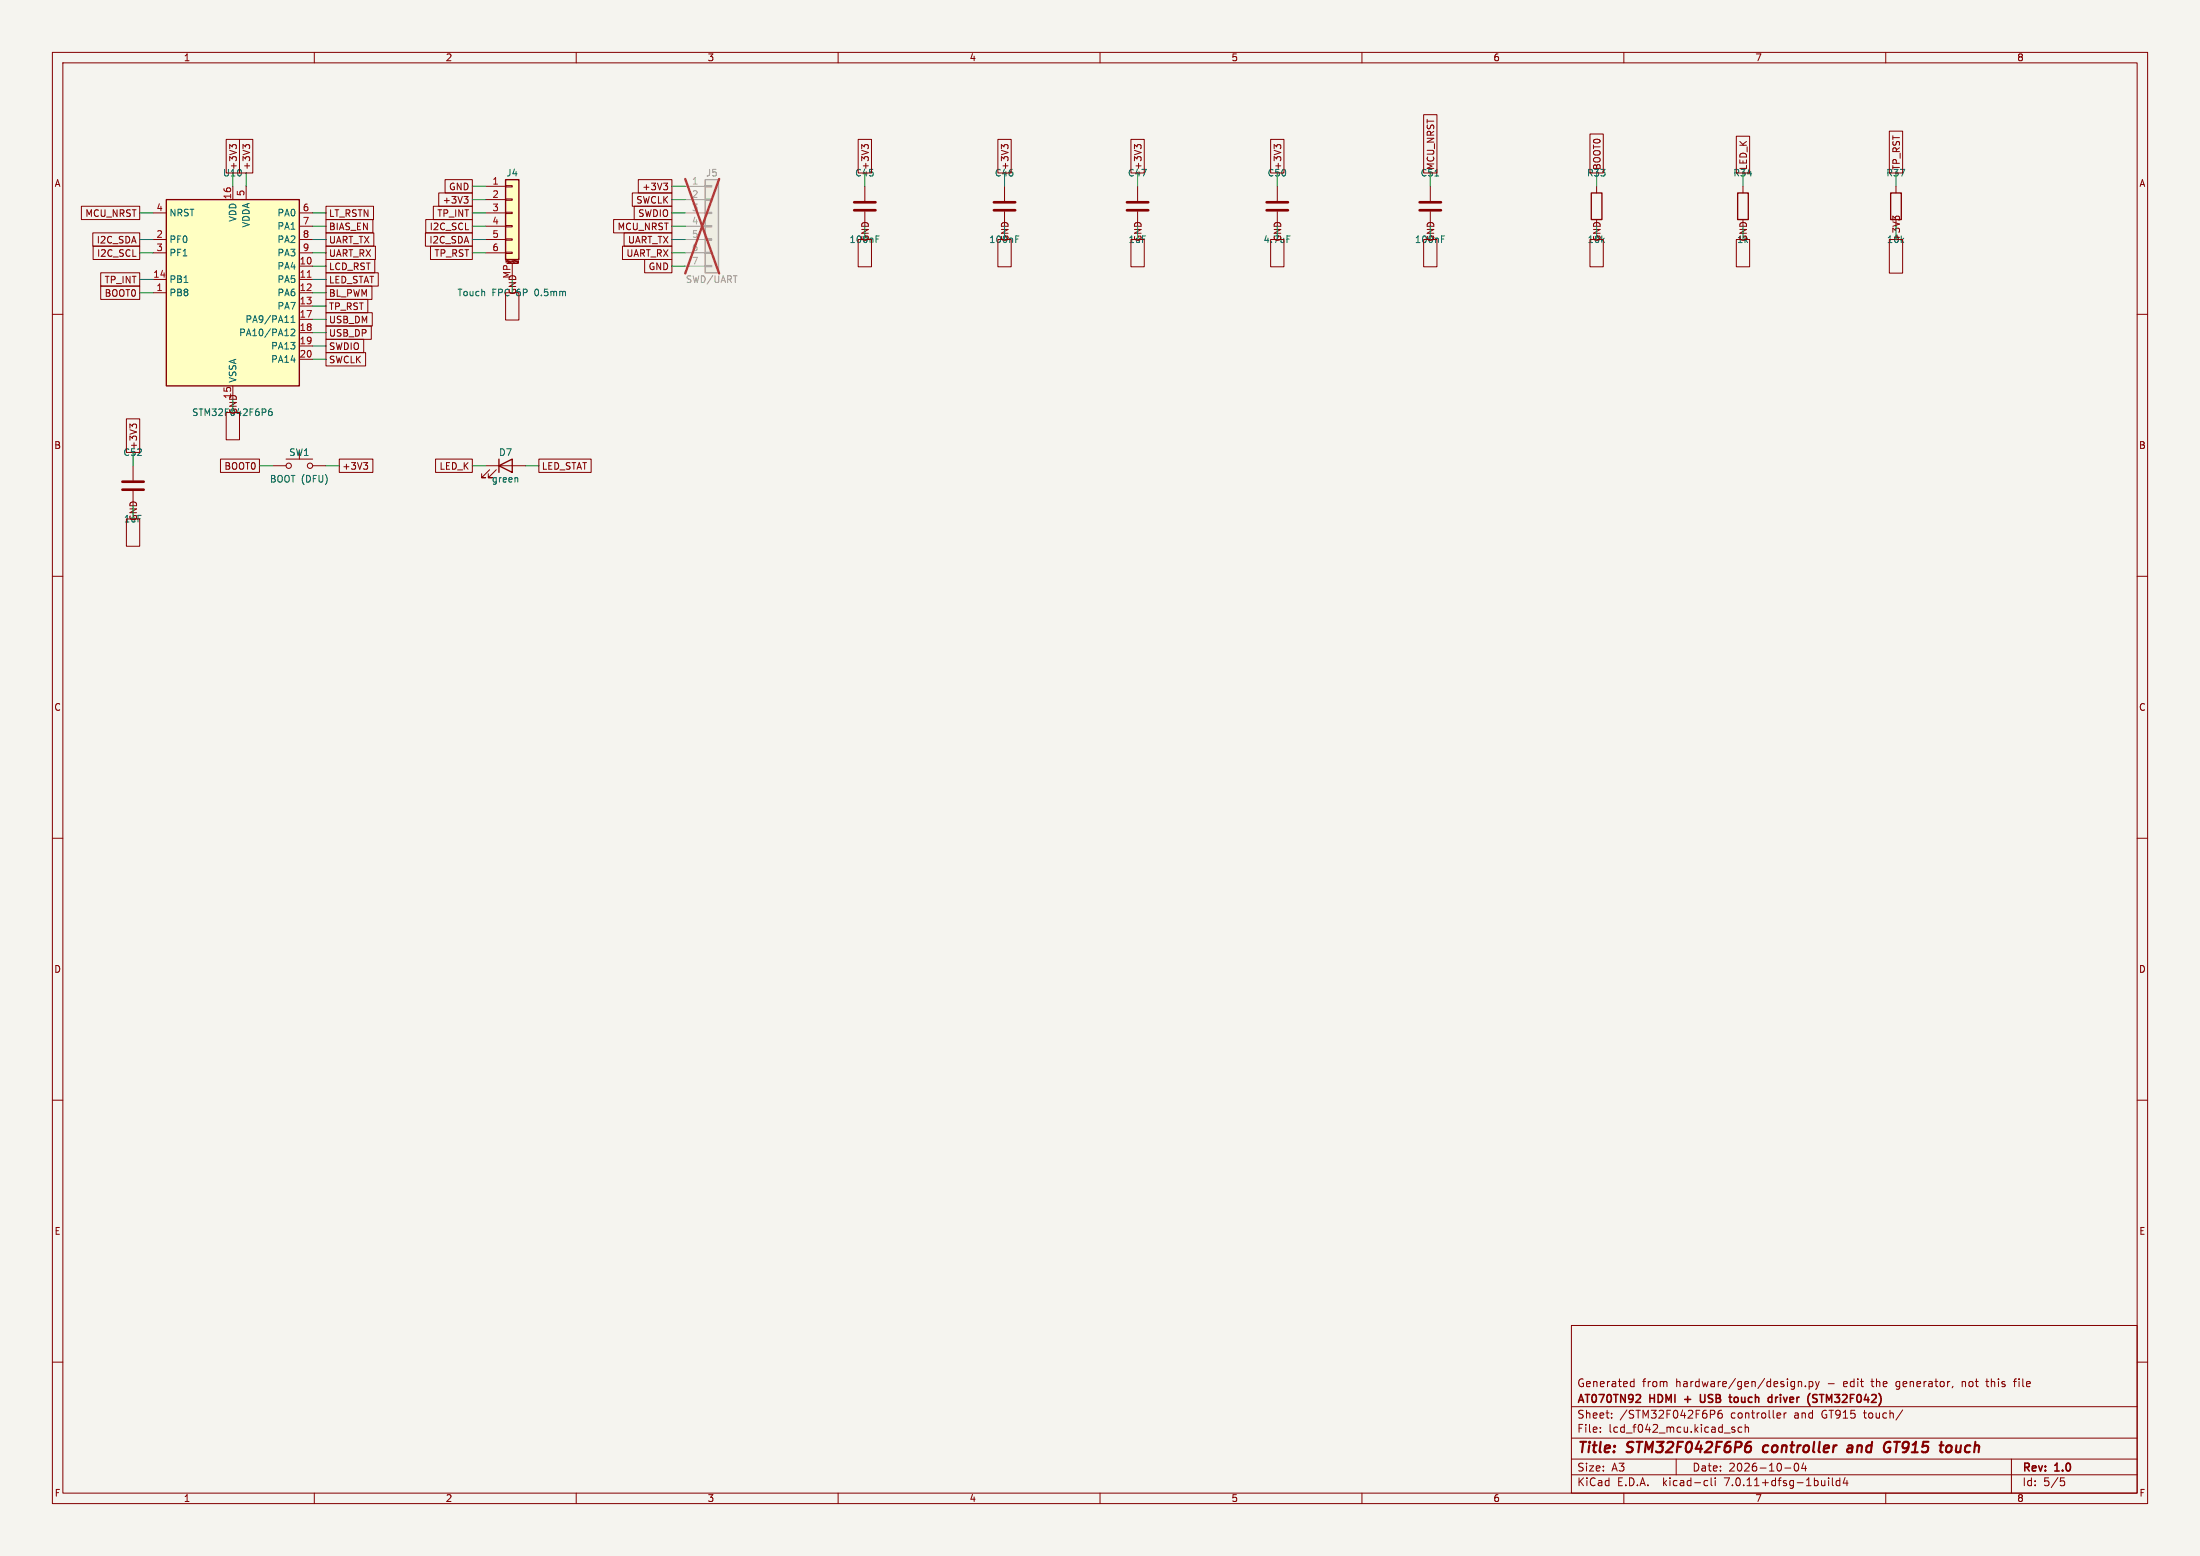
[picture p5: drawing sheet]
<svg xmlns="http://www.w3.org/2000/svg" width="420mm" height="297mm" viewBox="0 0 420 297" stroke-linecap="round" stroke-linejoin="round" font-family="sans-serif">
<path d="M0 0h420v297h-420z" fill="#f5f4ef" stroke="#f5f4ef" stroke-width=".19"/>
<g fill="none" stroke="#840000" stroke-width=".19">
<path d="M10 10h400v277h-400zM12 12h396v273h-396zM60 10v2M110 10v2M160 10v2M210 10v2M260 10v2M310 10v2M360 10v2M15.5 39.4h11.2v2.5h-11.2zM43.2 26.6h2.5v6.4h-2.5zM44.3 27.8l.3-.2h.3l.2 .2"/>
<path d="M44.3 28l-.4-.4v.8M44.4 35.6v2.5M45.7 26.6h2.6v6.4h-2.6zM46.9 27.8l.2-.2h.3l.3 .2M46.9 28l-.5-.4v.8M47 35.6v2.5M62.2 39.4h9.1v2.5h-9.1zM82.7 39.4h7.5v2.5h-7.5zM83.8 36.8h6.4v2.6h-6.4zM85 34.3h5.2v2.5h-5.2zM88.6 37.5h.8l-.5 .5M89.1 38l.3 .2v.3l-.3 .3"/>
<path d="M92.7 35.6h3.8M92.7 38.1h3.8M96.5 38h1.3v.2h-1.3zM96.5 35.4h1.3v.3h-1.3zM120.7 36.8h7.6v2.6h-7.6zM121.1 39.4h7.2v2.5h-7.2zM121.9 34.3h6.4v2.5h-6.4zM126.7 35h.8l-.5 .4M127.2 35.4l.3 .3v.3l-.3 .2M163.8 26.6h2.6v6.4h-2.6zM165 28l-.5-.4v.8M165 27.8l.2-.2h.3l.3 .2"/>
<path d="M165.1 35.6v2.8M190.5 26.6h2.5v6.4h-2.5zM191.7 27.8l.2-.2h.3l.2 .2M191.7 28l-.5-.4v.8M191.8 35.6v2.8M215.9 26.6h2.5v6.4h-2.5zM217.1 27.8l.2-.2h.3l.2 .2M217.1 28l-.5-.4v.8M217.2 35.6v2.8M242.6 26.6h2.5v6.4h-2.5zM243.7 27.8l.3-.2h.3l.2 .2M243.7 28l-.5-.4v.8"/>
<path d="M243.8 35.6v2.8M271.8 21.9h2.5v11.1h-2.5zM273 35.6v2.8M303.5 25.6h2.6v7.4h-2.6zM304.8 35.6v1.2M331.5 26h2.5v7h-2.5zM332.7 35.6v1.2M360.7 25h2.5v8h-2.5zM361.9 35.6v1.2M10 60h2M17.7 44.4h9v2.6h-9zM17.8 47h8.9v2.5h-8.9z"/>
<path d="M19.2 52.1h7.5v2.5h-7.5zM19.2 54.6h7.5v2.6h-7.5zM29.2 40.6h2.5M29.2 45.7h2.5M29.2 48.3h2.5M29.2 55.9h2.5M29.2 53.3h2.5M57.1 40.6h2.6M57.1 43.2h2.6M57.1 45.7h2.6M57.1 48.3h2.6M57.1 55.9h2.6"/>
<path d="M57.1 50.8h2.6M57.1 53.3h2.6M57.1 58.4h2.6M62.2 57.1h8v2.6h-8zM62.2 44.4h9.2v2.6h-9.2zM62.2 59.7h8.9v2.5h-8.9zM62.2 41.9h9v2.6h-9zM62.2 47h9.5v2.5h-9.5zM62.2 54.6h8.8v2.6h-8.8zM62.2 52.1h10v2.5h-10zM62.2 49.5h9.3v2.6h-9.3zM81.2 44.4h9v2.6h-9z"/>
<path d="M81.3 41.9h8.9v2.6h-8.9zM82.2 47h8v2.5h-8zM92.7 40.6h3.8M92.7 43.2h3.8M92.7 45.7h3.8M92.7 48.3h3.8M96.5 55.9h2.6v5.2h-2.6zM96.5 48.1h1.3v.3h-1.3zM96.5 45.6h1.3v.2h-1.3zM96.5 43.1h1.3v.2h-1.3zM96.5 40.5h1.3v.3h-1.3zM96.8 50.3h2"/>
<path d="M97.8 50.3v3M98.8 49.9l.2-.1v.3M98.8 50l.2 .1M99 50.2h-.2M99 50.1v.1M117.1 41.9h11.2v2.6h-11.2zM118.8 47h9.5v2.5h-9.5zM119.1 44.4h9.2v2.6h-9.2zM123.1 49.5h5.2v2.6h-5.2zM163.8 45.7h2.6v5.2h-2.6zM165.1 40.4v2.8M190.5 45.7h2.5v5.2h-2.5z"/>
<path d="M191.8 40.4v2.8M215.9 45.7h2.5v5.2h-2.5zM217.2 40.4v2.8M242.6 45.7h2.5v5.2h-2.5zM243.8 40.4v2.8M271.8 45.7h2.5v5.2h-2.5zM273 40.4v2.8M303.5 45.7h2.6v5.2h-2.6zM331.5 45.7h2.5v5.2h-2.5zM360.7 45.7h2.5v6.4h-2.5zM361.8 41.7l-.4-.4v.7M361.8 41.5l.3-.2h.3l.2 .2"/>
<path d="M408 60h2M24.1 79.9h2.6v6.5h-2.6zM43.2 78.7h2.5v5.2h-2.5zM44.4 73.7v2.5M57.1 61h2.6M57.1 63.5h2.6M57.1 66h2.6M57.1 68.6h2.6M62.2 62.2h8.7v2.6h-8.7zM62.2 64.8h7.2v2.5h-7.2zM62.2 67.3h7.6v2.6h-7.6zM24.1 99.1h2.6v5.2h-2.6z"/>
<path d="M25.3 81.4l-.5-.5v.8M25.3 81.2l.2-.3h.3l.3 .3M25.4 88.9v2.8M25.4 93.7v2.8M42.1 87.6h7.4v2.6h-7.4zM52.1 88.9h2.5M54.6 87.6h5.1M59.7 88.9h2.5M64.8 87.6h6.4v2.6h-6.4zM69.4 88.3h.8l-.4 .5M69.9 88.8l.3 .2v.3l-.3 .3M83.2 87.6h7v2.6h-7z"/>
<path d="M92.7 88.9h7.6M93.5 89.7l-1.6 1.5h.8h-.8v-.8M94.7 89.7l-1.5 1.5h.8h-.8v-.8M102.9 87.6h10v2.6h-10zM10 110h2M408 110h2M10 160h2M408 160h2M10 210h2M408 210h2M10 260h2M300 253h108v32h-108z"/>
<path d="M408 260h2M300 278.5h108M300 274.5h108M300 268.5h108M305.5 273.2v.2M305.5 272.5v.1M307.7 270.5v.2M307.7 269.8v.1M311.4 264.6h.5M311.4 263.8h.5M311.9 263.2v1.5M320 278.5v3"/>
<path d="M326.5 269.2h.6l.3 .3-.2 .4-.7 .1M328.7 269.2a.59 .59 0 0 0-.8 .6v.6l.2 .2 .4 .1 .2-.2 .1-.5-.1-.2h-.5l-.3 .2M331.2 272.5l-.4-.1-.2 .2 .1 .2 .5 .2v.3h-.6M332.5 272.5l-.4-.1-.3 .3 .1 .6h.6M333.2 272.5l.2-.1 .3 .1 .1 .9M333.2 271.9v1.5M339.7 269.7l.2 .3-.7 .2M339.9 270.6l-.2 .1M340.6 269.7v1M341 269.7l-.3 .1-.1 .2M342.7 279.4l.2-.1a.8 .8 0 0 1 .5 .7 .8 .8 0 0 1-.5 .8 1 1 0 0 1-.2-1.4zM343.3 263.8l.2-.1 .4 .1v.9"/>
<path d="M343.3 263.7v1M344.3 279.2l-.4 1.1h1M344.7 264.5v.2M344.7 279.8v1M345.4 263.8l.4-.1 .3 .3-.2 .6h-.5M345.4 263.7v1.5M346.6 263.7l.3 1M346.9 264.7l-.3 .5M347.3 263.7l-.4 1M363.2 269.1l-1.3 1.9M372.8 264.6l-.1 .3M374.6 263.7v1"/>
<path d="M374.7 263.8h-.1M379.1 263.7h.6M379.3 263.2v1.3l.2 .2M384 278.5v6.5M384.4 263.7h.5M384.9 263.2l-.3 .2v1.3M60 285v2M110 285v2M160 285v2M210 285v2M260 285v2M300 281.5h108"/>
<path d="M310 285v2M325.6 282.6l.4 .1M326 283.5l-.4 .1M326.7 282.1v1.3l.2 .2M327.4 282.1v.1M327.4 282.6v1M340.7 280.2h1.2M349.1 282.1v.1M349.1 282.6v1M349.8 282.1v1.3l.2 .2M351.2 282.7l-.4-.1-.3 .3 .2 .6h.5M351.2 282.1v1.5"/>
<path d="M352.2 282l-.3 1.1h.9M352.6 282.6v1M360 285v2M393.4 282.1h.7M393.5 282.7h.4l.3 .2-.2 .6-.5 .1"/>
<circle cx="55.1" cy="88.9" r=".51"/>
<circle cx="59.2" cy="88.9" r=".51"/>
</g>
<path d="M333.6 276h.4l.2 .2v.6a.66 .66 0 0 1-.8 .4M334.3 275.2l-.6 .1M336.7 276.1l-.2 .7 .4 .4M352.8 276h.8M353.6 276.3l-.6 .1a.4 .4 0 0 0-.4 .4 .4 .4 0 0 0 .3 .4l.6-.1M360.4 275.2l.5 .1M360.5 276.3h.4l-.1 .7-.4 .2M371.7 276.1a.52 .52 0 0 1 .5-.2 .52 .52 0 0 1 .4 .4l-.1 .5a.6 .6 0 0 1-.9 .3" fill="none" stroke="#840000" stroke-width=".4"/>
<path d="M312.9 266.2l.3 .3-.1 .3-.8 .9h.9M324.6 266.2l.1 1.3 .2 .2 .4-.1M331.5 266.7l-.3 .1-.2 .2 .1 .5 .4 .2M339 266.7v1M339.4 266.7l-.3 .1-.1 .2M346.3 266.9l.5 .1 .1 .4-.3 .3h-.3M346.3 266.2l.6 .1M347.3 266.2h.9" fill="none" stroke="#840000" stroke-width=".3"/>
<path d="M31.7 38.1h25.4v35.6h-25.4zM96.5 34.3h2.6v15.2h-2.6zM303.8 36.8h2v5.1h-2zM331.7 36.8h2.1v5.1h-2.1zM360.9 36.8h2.1v5.1h-2.1zM95.2 88.9l2.6-1.3v2.6zM95.2 87.6v2.6" fill="none" stroke="#840000" stroke-width=".25"/>
<path d="M134.6 34.3h2.6v17.8h-2.6z" fill="#ebeae8" stroke="#ebeae8" stroke-width=".19"/>
<g fill="none" stroke="#9c9b98" stroke-width=".19">
<path d="M130.8 35.6h3.8M130.8 38.1h3.8M134.6 38h1.3v.2h-1.3zM134.6 35.4h1.3v.3h-1.3zM130.8 40.6h3.8M130.8 43.2h3.8M130.8 45.7h3.8M130.8 48.3h3.8M130.8 50.8h3.8M134.6 50.7h1.3v.2h-1.3zM134.6 48.1h1.3v.3h-1.3zM134.6 45.6h1.3v.2h-1.3z"/>
<path d="M134.6 43.1h1.3v.2h-1.3zM134.6 40.5h1.3v.3h-1.3z"/>
</g>
<path d="M134.6 34.3h2.6v17.8h-2.6z" fill="none" stroke="#9c9b98" stroke-width=".25"/>
<path d="M130.8 34.2l6.5 18M137.3 34.2l-6.5 18" fill="none" stroke="#eb3a3d" stroke-width=".46"/>
<g fill="none" stroke="#006464" stroke-width=".19">
<path d="M273.9 33.6h.8M167.2 45.6h.5M167.2 45h.7M193.9 45.6h.4M193.9 45h.6M245.7 45h.6M275.2 45.6h.4M275.2 45h.6M51.9 78l-.4 .1a.85 .85 0 0 0 0 1.2l.4-.1 .1-.4-.3-.3-.3 .1-.1 .2M55.6 61.5h.7M55.6 60.6l.3-.3v1.2M55.6 62.9l.5-.1 .2 .4-.8 .9h.8"/>
<path d="M98.8 91.2v.8"/>
</g>
<path d="M163.1 38.6h4M189.7 38.6h4.1M215.1 38.6h4.1M241.8 38.6h4.1M271 38.6h4.1M163.1 40.1h4M189.7 40.1h4.1M215.1 40.1h4.1M241.8 40.1h4.1M271 40.1h4.1M23.4 93.5h4M23.4 91.9h4" fill="none" stroke="#840000" stroke-width=".51"/>
<g fill="#ffffc2" stroke="#ffffc2" stroke-width=".19">
<path d="M96.5 34.3h2.6v15.2h-2.6z"/>
<path d="M31.7 38.1h25.4v35.6h-25.4z"/>
</g>
<path d="M58.7 52.9h.7" fill="none" stroke="#a90000" stroke-width=".19"/>
<g fill="none" stroke="#009600" stroke-width=".19">
<path d="M44.4 33v2.6M47 33v2.6M90.2 38.1h2.5M90.2 35.6h2.5M128.3 38.1h2.5M128.3 35.6h2.5M165.1 33v2.6M191.8 33v2.6M217.2 33v2.6M243.8 33v2.6M273 33v2.6M304.8 33v2.6"/>
<path d="M332.7 33v2.6M361.9 33v2.6M26.7 48.3h2.5M26.7 45.7h2.5M26.7 40.6h2.5M26.7 55.9h2.5M26.7 53.3h2.5M59.7 43.2h2.5M59.7 48.3h2.5M59.7 45.7h2.5M59.7 40.6h2.5M59.7 50.8h2.5"/>
<path d="M59.7 55.9h2.5M59.7 53.3h2.5M59.7 58.4h2.5M90.2 43.2h2.5M90.2 48.3h2.5M90.2 45.7h2.5M90.2 40.6h2.5M128.3 43.2h2.5M128.3 48.3h2.5M128.3 45.7h2.5M128.3 40.6h2.5M128.3 50.8h2.5"/>
<path d="M59.7 68.6h2.5M59.7 66h2.5M59.7 63.5h2.5M59.7 61h2.5M25.4 86.4v2.5M49.5 88.9h2.6M62.2 88.9h2.6M90.2 88.9h2.5M100.3 88.9h2.6"/>
</g>
<g font-size="2.8" fill="#840000">
<text x="301" y="277.9">Title:</text>
<text x="310.6" y="277.9">STM32F042F6P6</text>
<text x="337.4" y="277.9">controller</text>
<text x="354.3" y="277.9">and</text>
<text x="362.1" y="277.9">GT915</text>
<text x="373.7" y="277.9">touch</text>
</g>
<g font-size="2.1" fill="#840000">
<text x="301" y="268.2">AT070TN92</text>
<text x="301" y="265">Generated</text>
<text x="313.5" y="265">from</text>
<text x="315" y="268.2">HDMI</text>
<text x="319.9" y="265">hardware/gen/design.py</text>
<text x="322.3" y="268.2">+</text>
<text x="325.9" y="268.2">USB</text>
<text x="332.1" y="268.2">touch</text>
<text x="340.1" y="268.2">driver</text>
<text x="348.2" y="268.2">(STM32F042)</text>
<text x="349" y="265">-</text>
<text x="352.2" y="265">edit</text>
<text x="357.7" y="265">the</text>
<text x="362.5" y="265">generator,</text>
<text x="375.2" y="265">not</text>
<text x="380.1" y="265">this</text>
<text x="385.5" y="265">file</text>
<text x="301" y="273.7">File:</text>
<text x="301" y="271">Sheet:</text>
<text x="307.1" y="273.7">lcd_f042_mcu.kicad_sch</text>
<text x="309.2" y="271">/STM32F042F6P6</text>
<text x="330.4" y="271">controller</text>
<text x="342.7" y="271">and</text>
<text x="348" y="271">GT915</text>
<text x="356.3" y="271">touch/</text>
<text x="301" y="281.1">Size:</text>
<text x="307.6" y="281.1">A3</text>
<text x="323" y="281.1">Date:</text>
<text x="330" y="281.1">2026-10-04</text>
<text x="386" y="281.3">Rev:</text>
<text x="392.4" y="281.3">1.0</text>
<text x="301" y="283.9">KiCad</text>
<text x="308.7" y="283.9">E.D.A.</text>
<text x="317.6" y="283.9">kicad-cli</text>
<text x="329.5" y="283.9">7.0.11+dfsg-1build4</text>
<text x="386" y="283.9">Id:</text>
<text x="390.1" y="283.9">5/5</text>
</g>
<g font-size="1.8" fill="#840000">
<text x="35" y="11.9">1</text>
<text x="85" y="11.9">2</text>
<text x="135" y="11.9">3</text>
<text x="185" y="11.9">4</text>
<text x="235" y="11.9">5</text>
<text x="285" y="11.9">6</text>
<text x="335" y="11.9">7</text>
<text x="385" y="11.9">8</text>
<text x="10.3" y="35.9">A</text>
<text x="45.4" y="32.5" transform="rotate(-90 45.4 32.5)">+3V3</text>
<text x="47.9" y="32.5" transform="rotate(-90 47.9 32.5)">+3V3</text>
<text x="166.1" y="32.5" transform="rotate(-90 166.1 32.5)">+3V3</text>
<text x="192.7" y="32.5" transform="rotate(-90 192.7 32.5)">+3V3</text>
<text x="218.1" y="32.5" transform="rotate(-90 218.1 32.5)">+3V3</text>
<text x="244.8" y="32.5" transform="rotate(-90 244.8 32.5)">+3V3</text>
<text x="271.1" y="33.9">C51</text>
<text x="274" y="32.5" transform="rotate(-90 274 32.5)">MCU_NRST</text>
<text x="302.9" y="33.9">R33</text>
<text x="305.8" y="32.5" transform="rotate(-90 305.8 32.5)">BOOT0</text>
<text x="330.8" y="33.9">R34</text>
<text x="333.7" y="32.5" transform="rotate(-90 333.7 32.5)">LED_K</text>
<text x="362.9" y="32.5" transform="rotate(-90 362.9 32.5)">TP_RST</text>
<text x="408.3" y="35.9">A</text>
<text x="16.2" y="41.6">MCU_NRST</text>
<text x="62.7" y="41.6">LT_RSTN</text>
<text x="83.4" y="41.6">TP_INT</text>
<text x="84.4" y="39.1">+3V3</text>
<text x="85.6" y="36.5">GND</text>
<text x="121.4" y="39.1">SWCLK</text>
<text x="121.7" y="41.6">SWDIO</text>
<text x="122.5" y="36.5">+3V3</text>
<text x="18.4" y="46.7">I2C_SDA</text>
<text x="62.7" y="46.7">UART_TX</text>
<text x="62.7" y="44.1">BIAS_EN</text>
<text x="81.9" y="46.7">I2C_SDA</text>
<text x="81.9" y="44.1">I2C_SCL</text>
<text x="117.8" y="44.1">MCU_NRST</text>
<text x="119.8" y="46.7">UART_TX</text>
<text x="215.3" y="46.6">1uF</text>
<text x="303" y="46.6">10k</text>
<text x="331.5" y="46.6">1k</text>
<text x="360.1" y="46.6">10k</text>
<text x="18.4" y="49.2">I2C_SCL</text>
<text x="62.7" y="49.2">UART_RX</text>
<text x="62.7" y="51.8">LCD_RST</text>
<text x="82.8" y="49.2">TP_RST</text>
<text x="97.5" y="53.3" transform="rotate(-90 97.5 53.3)">MP</text>
<text x="119.5" y="49.2">UART_RX</text>
<text x="123.7" y="51.8">GND</text>
<text x="19.9" y="54.3">TP_INT</text>
<text x="19.9" y="56.8">BOOT0</text>
<text x="62.7" y="59.4">TP_RST</text>
<text x="62.7" y="56.8">BL_PWM</text>
<text x="62.7" y="54.3">LED_STAT</text>
<text x="93.9" y="56.7">FPC</text>
<text x="98.7" y="56.7">6P</text>
<text x="62.7" y="64.5">USB_DP</text>
<text x="62.7" y="61.9">USB_DM</text>
<text x="62.7" y="67">SWDIO</text>
<text x="62.7" y="69.5">SWCLK</text>
<text x="44.2" y="76.2" transform="rotate(-90 44.2 76.2)">15</text>
<text x="10.3" y="85.9">B</text>
<text x="26.4" y="85.9" transform="rotate(-90 26.4 85.9)">+3V3</text>
<text x="42.7" y="89.9">BOOT0</text>
<text x="65.2" y="89.9">+3V3</text>
<text x="83.8" y="89.9">LED_K</text>
<text x="103.3" y="89.9">LED_STAT</text>
<text x="408.2" y="85.9">B</text>
<text x="23.6" y="99.9">1uF</text>
<text x="10.3" y="135.9">C</text>
<text x="408.2" y="135.9">C</text>
<text x="10.3" y="185.9">D</text>
<text x="408.2" y="185.9">D</text>
<text x="10.3" y="235.9">E</text>
<text x="408.3" y="235.9">E</text>
<text x="10.3" y="285.9">F</text>
<text x="35" y="286.9">1</text>
<text x="85" y="286.9">2</text>
<text x="135" y="286.9">3</text>
<text x="185" y="286.9">4</text>
<text x="235" y="286.9">5</text>
<text x="285" y="286.9">6</text>
<text x="335" y="286.9">7</text>
<text x="385" y="286.9">8</text>
<text x="408.3" y="285.9">F</text>
</g>
<g font-size="1.8" fill="#006464">
<text x="42.5" y="33.9">U10</text>
<text x="96.6" y="33.9">J4</text>
<text x="163.2" y="33.9">C45</text>
<text x="189.8" y="33.9">C46</text>
<text x="215.2" y="33.9">C47</text>
<text x="241.9" y="33.9">C50</text>
<text x="360" y="33.9">R37</text>
<text x="32.3" y="41.5">NRST</text>
<text x="52.9" y="41.5">PA0</text>
<text x="32.3" y="46.6">PF0</text>
<text x="45.3" y="42.4" transform="rotate(-90 45.3 42.4)">VDD</text>
<text x="47.9" y="43.5" transform="rotate(-90 47.9 43.5)">VDDA</text>
<text x="52.9" y="44">PA1</text>
<text x="52.9" y="46.6">PA2</text>
<text x="162.1" y="46.6">100nF</text>
<text x="188.7" y="46.6">100nF</text>
<text x="241.1" y="46.6">4.7uF</text>
<text x="270" y="46.6">100nF</text>
<text x="32.3" y="49.1">PF1</text>
<text x="52.9" y="51.7">PA4</text>
<text x="52.9" y="49.1">PA3</text>
<text x="32.3" y="56.7">PB8</text>
<text x="32.3" y="54.2">PB1</text>
<text x="52.9" y="54.2">PA5</text>
<text x="52.9" y="56.7">PA6</text>
<text x="52.9" y="59.3">PA7</text>
<text x="87.2" y="56.7">Touch</text>
<text x="102.3" y="56.7">0.5mm</text>
<text x="45.6" y="64.4">PA10/PA12</text>
<text x="46.8" y="61.8">PA9/PA11</text>
<text x="51.7" y="66.9">PA13</text>
<text x="51.7" y="69.4">PA14</text>
<text x="45.3" y="73.2" transform="rotate(-90 45.3 73.2)">VSSA</text>
<text x="36.6" y="79.6">STM32F042F6P6</text>
<text x="23.5" y="87.2">C52</text>
<text x="55.1" y="87.2">SW1</text>
<text x="95.2" y="87.2">D7</text>
<text x="51.4" y="92.3">BOOT (DFU)</text>
<text x="93.8" y="92.3">green</text>
</g>
<g font-size="1.8" fill="#a90000">
<text x="93.9" y="35.3">1</text>
<text x="29.8" y="40.4">4</text>
<text x="44.2" y="38.1" transform="rotate(-90 44.2 38.1)">16</text>
<text x="46.7" y="37.5" transform="rotate(-90 46.7 37.5)">5</text>
<text x="57.7" y="40.4">6</text>
<text x="93.9" y="37.8">2</text>
<text x="93.9" y="40.4">3</text>
<text x="29.8" y="45.5">2</text>
<text x="57.7" y="42.9">7</text>
<text x="57.7" y="45.5">8</text>
<text x="93.9" y="42.9">4</text>
<text x="93.9" y="45.5">5</text>
<text x="29.2" y="53.1">14</text>
<text x="29.8" y="48">3</text>
<text x="57.1" y="50.5">10</text>
<text x="57.1" y="53.1">11</text>
<text x="57.7" y="48">9</text>
<text x="93.9" y="48">6</text>
<text x="29.8" y="55.6">1</text>
<text x="57.1" y="55.6">12</text>
<text x="57.1" y="58.2">13</text>
<text x="57.1" y="60.7">17</text>
<text x="57.1" y="63.2">18</text>
<text x="57.1" y="65.8">19</text>
<text x="57.1" y="68.3">20</text>
</g>
<g font-size="1.8" fill="#a5a4a2">
<text x="132" y="35.3">1</text>
<text x="132" y="37.8">2</text>
<text x="132" y="40.4">3</text>
<text x="132" y="42.9">4</text>
<text x="132" y="45.5">5</text>
<text x="132" y="48">6</text>
<text x="132" y="50.5">7</text>
</g>
<g font-size="1.8" fill="#939391">
<text x="134.7" y="33.9">J5</text>
<text x="130.8" y="54.2">SWD/UART</text>
</g>
<g font-size="1.8" fill="#009600">
<text x="166.1" y="46.2" transform="rotate(-90 166.1 46.2)">GND</text>
<text x="192.7" y="46.2" transform="rotate(-90 192.7 46.2)">GND</text>
<text x="218.1" y="46.2" transform="rotate(-90 218.1 46.2)">GND</text>
<text x="244.8" y="46.2" transform="rotate(-90 244.8 46.2)">GND</text>
<text x="274" y="46.2" transform="rotate(-90 274 46.2)">GND</text>
<text x="305.8" y="46.2" transform="rotate(-90 305.8 46.2)">GND</text>
<text x="333.7" y="46.2" transform="rotate(-90 333.7 46.2)">GND</text>
<text x="362.9" y="46.2" transform="rotate(-90 362.9 46.2)">+3V3</text>
<text x="98.7" y="56.4" transform="rotate(-90 98.7 56.4)">GND</text>
<text x="45.4" y="79.2" transform="rotate(-90 45.4 79.2)">GND</text>
<text x="26.4" y="99.5" transform="rotate(-90 26.4 99.5)">GND</text>
</g>
<text font-size=".5" fill="#840000" x="96.5" y="50.2">Mounting</text>
</svg>
